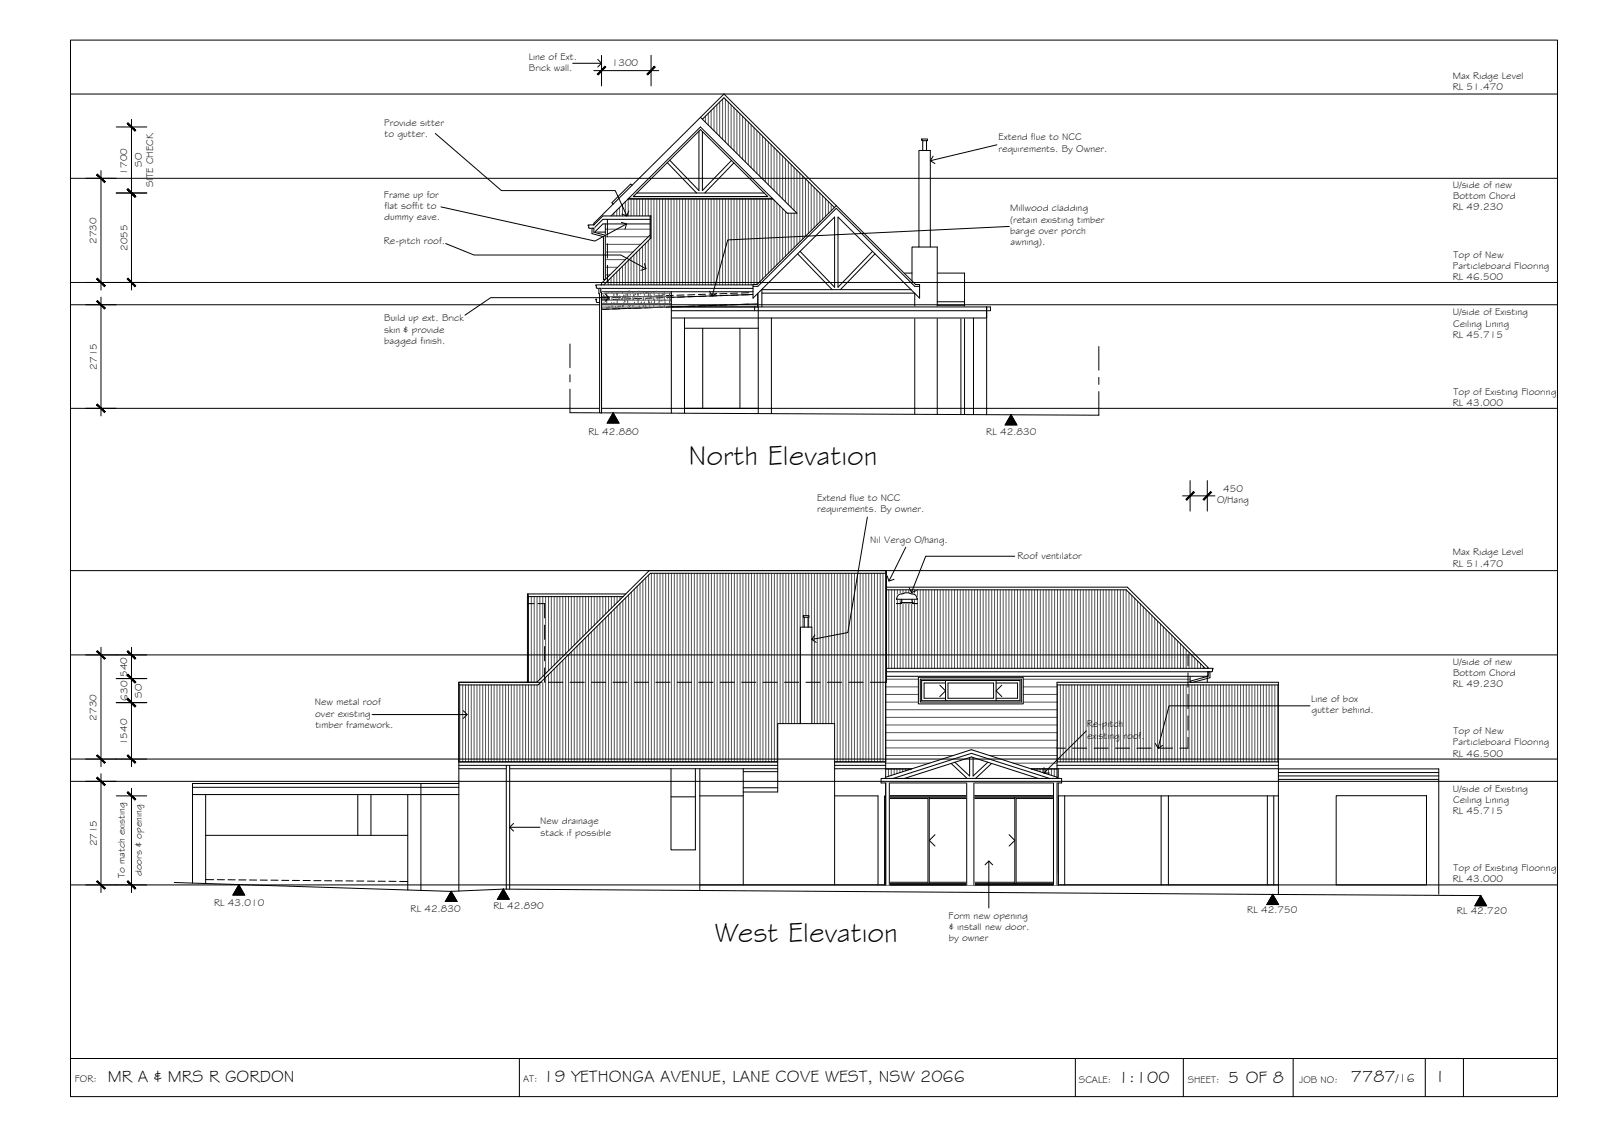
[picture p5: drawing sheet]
<svg xmlns="http://www.w3.org/2000/svg" width="420mm" height="297mm" viewBox="0 0 420 297" stroke-linecap="round" stroke-linejoin="round" font-family="sans-serif">
<!-- layer: MASK -->
<g fill="#fff" stroke="#fff" stroke-width=".26">
<path d="M312.6 178.9h.3z"/>
<path d="M236.3 155.7h.3z"/>
<path d="M316.8 176.1l.5 1.2v-1.2zM316.8 176.1l.5 1.2h-.5z"/>
<path d="M316.8 177.3l.5 .4v-.4zM315.4 177.7l1.4-.4 .5 .4z"/>
<path d="M314.1 178.6l3.2-.9h-1.9zM312.1 178.6l3.3-.9-1.3 .9z"/>
<path d="M312.1 178.6l.8 .3 1.2-.3zM312.1 178.6l.8 .3h-.8z"/>
<path d="M239 80.5l19.8 2.9v-2.9zM239 80.5l19.8 2.9h-19.8z"/>
<path d="M157.1 75.6h.5l-.5 1zM157.6 75.6l-.5 1h.5z"/>
<path d="M157.1 76.6h.5zM157.1 76.7h.7z"/>
<path d="M157.1 76.7h.7l-.7 .3zM157.1 77h.7v-.3z"/>
<path d="M157.1 77h.7zM157.3 77h.5z"/>
<path d="M157.3 77h.5l-.5 31.2zM157.8 77l-.5 31.2h.5z"/>
<path d="M155.3 59.9h.5l-.5 1zM155.8 59.9l-.5 1h.5z"/>
<path d="M155.3 60.9h.5l-.5 .3zM155.3 61.2h1.9l-1.4-.3z"/>
<path d="M155.3 61.2h1.9l-.4 .5zM157.2 61.2l-.4 .5h2z"/>
<path d="M156.8 61.7h2l-.5 .4zM158.3 62.1h.5v-.4z"/>
<path d="M158.3 62.1h.5l-.5 11.2zM158.8 62.1l-.5 11.2h.5z"/>
<path d="M232.3 205.3l.9 26.7v-26.7zM232.3 205.3l.9 26.7h-.9z"/>
<path d="M253.5 205.3l1.9 26.7v-26.7zM253.5 205.3l1.9 26.7h-1.9z"/>
<path d="M276.3 205.3l.9 26.7v-26.7zM276.3 205.3l.9 26.7h-.9z"/>
<path d="M237.4 155.4l1.2 .2zM237.1 155.6l.3-.2 1.2 .2z"/>
<path d="M237.1 155.6l1.8 .1zM236.8 155.7h2.1z"/>
<path d="M236.8 155.7h2.4zM236.5 155.7h2.7z"/>
<path d="M236.5 155.7h2.7zM236.5 155.7h2.6z"/>
<path d="M239.2 155.7h.2zM239.1 155.7h.3z"/>
<path d="M236.6 155.7h2.5zM236.6 155.7h2.5z"/>
<path d="M236.3 155.7h.3zM236.3 155.7h.3z"/>
<path d="M239.1 155.7h.4zM239.1 155.7h.4z"/>
<path d="M236.6 155.7h2.5zM236.6 155.7h2.5z"/>
<path d="M236.3 155.7h.4zM236.2 155.7h.5z"/>
<path d="M239.1 155.7l.6 .1zM238.9 155.8h.8z"/>
<path d="M236.7 155.7h2.4zM236.7 155.7l2.2 .1z"/>
<path d="M236.2 155.7l.6 .1zM236.1 155.8h.7z"/>
<path d="M238.9 155.8h.8zM238.9 155.8h.8z"/>
<path d="M238.9 155.8h.8zM238.9 155.8h.8z"/>
<path d="M236.8 155.8h2.1zM236.8 155.8h2.1z"/>
<path d="M236.1 155.8h.7zM236.1 155.8h.7z"/>
<path d="M238.9 155.8h.9zM238.8 155.8h1z"/>
<path d="M236.8 155.8h2.1zM236.8 155.8h2z"/>
<path d="M236.1 155.8h.9zM235.9 155.8h1.1z"/>
<path d="M235.9 155.8l1.1 .1zM235.9 155.9h1.1z"/>
<path d="M238.8 155.8l1.1 .1zM238.7 155.9h1.2z"/>
<path d="M237 155.8h1.8zM237 155.8l1.7 .1z"/>
<path d="M235.9 155.9h1.1zM235.9 155.9h1.1z"/>
<path d="M238.7 155.9h1.3zM238.6 155.9h1.4z"/>
<path d="M237 155.9h1.7zM237 155.9h1.6z"/>
<path d="M235.9 155.9h1.2zM235.8 155.9h1.3z"/>
<path d="M235.8 155.9l1.4 .1zM235.7 156h1.5z"/>
<path d="M238.6 155.9l1.5 .1zM238.6 155.9l1.5 .1z"/>
<path d="M237.1 155.9h1.5zM237.1 155.9l1.5 .1z"/>
<path d="M235.7 156h1.5zM235.7 156h1.5z"/>
<path d="M238.6 156l1.5 .1zM238.6 156l1.5 .1z"/>
<path d="M237.2 156h1.4zM237.2 156l1.3 .1z"/>
<path d="M235.7 156l1.5 .1zM235.7 156l1.5 .1z"/>
<path d="M238.5 156.1h1.7zM238.5 156.1h1.7z"/>
<path d="M237.2 156.1h1.3zM237.2 156.1h1.3z"/>
<path d="M235.6 156.1h1.7zM235.5 156.1h1.8z"/>
<path d="M238.5 156.1h1.7zM238.5 156.1h1.7z"/>
<path d="M238.5 156.1l1.7 .1zM238.4 156.2h1.8z"/>
<path d="M237.3 156.1h1.2zM237.3 156.1l1.1 .1z"/>
<path d="M235.5 156.1l1.8 .1zM235.5 156.1l1.8 .1z"/>
<path d="M238.4 156.2l2 .1-.2-.1zM238.4 156.2l2 .1h-2z"/>
<path d="M237.3 156.2l1.1 .1v-.1zM237.3 156.2l1.1 .1h-1z"/>
<path d="M235.5 156.2l1.9 .1-.1-.1zM235.5 156.2l1.9 .1h-2z"/>
<path d="M235.4 156.3h5zM235.4 156.3h5zM235.4 156.3h5zM235.4 156.3h5z"/>
<path d="M235.4 156.3l5 .2v-.2zM235.4 156.3l5 .2h-5.1zM235.3 156.5h5.1zM235.3 156.5h5.1z"/>
<path d="M235.3 156.5l5.2 .3-.1-.3zM235.3 156.5l5.2 .3h-5.3zM235.2 156.8h5.3zM235.2 156.8h5.3z"/>
<path d="M235.2 156.8l5.3 .2v-.2zM235.2 156.8l5.3 .2h-5.3z"/>
<path d="M235.2 157h5.4zM235.1 157h5.5z"/>
<path d="M235.1 157l5.5 .1zM235.1 157l5.5 .1z"/>
<path d="M236.5 157.1l2.7 .4v-.4zM236.5 157.1l2.7 .4h-2.7z"/>
<path d="M236.5 157.5l2.7 .1zM236.5 157.5l2.7 .1z"/>
<path d="M236.5 157.6h2.7zM236.5 157.6h2.7z"/>
<path d="M236.5 157.6l2.7 .1zM236.5 157.6l2.7 .1z"/>
<path d="M236.5 157.7h2.7zM236.5 157.7h2.7z"/>
<path d="M236.5 157.7h2.8zM236.5 157.7h2.8z"/>
<path d="M236.5 157.7h2.8zM236.5 157.7h2.8z"/>
<path d="M236.5 157.7l2.8 .1zM236.5 157.7l2.8 .1z"/>
<path d="M236.4 157.8h2.9zM236.4 157.8h2.9z"/>
<path d="M236.4 157.8l3 .1zM236.4 157.9h3zM236.4 157.9h3zM236.4 157.9h3z"/>
<path d="M236.4 157.9h3zM236.4 157.9h3z"/>
<path d="M236.3 157.9l3.1 .1zM236.3 157.9l3.1 .1z"/>
<path d="M236.3 158l3.1 .2v-.2zM236.3 158l3.1 .2h-3.1z"/>
</g>
<!-- layer: SERVICES -->
<path d="M155.3 59.9v1.3l3 .9v11.2h.5v-11.6l-3-.8v-1M157.1 75.6v1.4h.2v31.2h.5v-31.5l-.2-.1v-1M316.8 176.1v1.2l-4.7 1.3v.3h.5M317.3 176.1v1.6l-4.4 1.2" fill="none" stroke="#000" stroke-width=".26"/>
<!-- layer: NEWWORK -->
<g fill="none" stroke="#000" stroke-width=".26">
<path d="M183.7 30.7l25.3 25.2h-2.5l-22.8-22.6-23.4 23.3M184.2 31.3l5.7-5.7 28.9 28.8M155.8 59l2.3-2.4h12.6v5.8l-12.4 12.3M158.8 58.7v14.6M164.7 52.2h38.1M164.9 52h37.7M166.1 51.5l17.6-17.5 17.6 17.5zM167 50.6h33.4M170.5 58.7h-12.4l-2.3 2.4h-.2v-1.2M170.5 57.5h-12.4l-2.3 2.4-1.3-.1-.1-.6-.2-.2h1.6M170.5 56.6v6M219.3 53.9l-29.4-29.2-34.1 33.8v.5"/>
<path d="M156 60.8h2.8M157.6 75.6v.9h.2M157.8 76.5h39.7M157.8 76.5v4.6l41-1.4M170.5 61.6l-12.7 12.7v.4M176.1 76.5v4h22.7v-3.6M197.5 74.7l-41.3 .1 .4 .8h40.9M197.5 75.1h1.3M197.5 77.2l-21.4 .7M198.6 74.6h-1.1v3.6l1.8-1.8M138.5 155.7v23.2M138.5 156.4h24.9"/>
<path d="M164.1 155.7h-25.8v23.2M232.3 150.3h-61.7l-29.5 29.3h-20.8M232.3 149.6v50.1h-13.4M232.5 153.9h63.2l21.2 21.1-.3 .2M232.5 154.6h62.9l20.7 20.6M235.2 157a1.34 1.34 0 0 1 1.6-1.3 2.43 2.43 0 0 1 2.4 0 1.5 1.5 0 0 1 1.4 1.4h-5.5l.1-.1M236.3 158h3.1M236.5 157.1l-.2 1.1h-1.2h1.2v-.2h3.1v.2h1.2h-1.2v-.3M239.2 157.1v.4M239.2 157.5l.2 .4M232.3 178.9h.2v-29.3h-62.2l-29.5 29.3h-20.5v20.8h83.7M232.5 175.2h85.6l-.3 .9"/>
<path d="M232.5 176.1h85.3M240.9 177.6h27.5v6.9h-27.5zM241.4 178h26.5v6.1h-26.5zM277.2 179.6h58.1M312.1 177.3v1.6M316.6 177v1.9M316.8 176.1v1.2h-84.3M335.3 199.7v-20.8h-58.1v25.2M132.8 200.7v32.4M133.7 200.7v32.4M232 208.7h45.5v23.3h-45.5zM232.3 201.6h6.7"/>
<path d="M270.5 201.6h6.7"/>
</g>
<!-- layer: HATCH -->
<g fill="none" stroke="#545454" stroke-width=".26">
<path d="M184.3 31.2v.1M185 30.5v1.5M185.8 29.7v3.1M186.5 29v4.5M187.3 28.2v6.1M188 27.5v7.5M188.8 26.7v9.1M189.5 26v10.5M190.3 26v11.2M191 26.8v11.2M191.8 27.5v11.2M192.5 28.3v11.2"/>
<path d="M193.3 29v11.2M194 29.8v11.2M194.8 30.5v11.2M195.5 31.2v11.3M196.3 32v11.2M197 32.7v11.3M197.8 33.5v11.2M198.5 34.2v11.3M199.3 35v11.2M200 35.7v11.2M200.8 36.4v11.3M201.5 37.2v11.2"/>
<path d="M202.3 37.9v11.3M203 38.7v11.2M203.8 39.4v11.3M160.3 56.6h.1M161 55.9v.7M161.8 55.1v1.5M162.5 54.4v2.2M163.3 53.6v3M164 52.9v3.7M164.8 52.2v4.4M165.5 52.2v4.4M166.3 52.2v4.4"/>
<path d="M167 52.2v4.4M167.8 52.2v4.4M168.5 52.2v4.4M169.3 52.2v4.4M170 52.2v4.4M170.8 52.2v22.4M171.5 52.2v22.4M172.3 52.2v22.4M173 52.2v22.4M173.8 52.2v22.4M174.5 52.2v22.4M175.3 52.2v22.4"/>
<path d="M176 52.2v22.4M176.8 52.2v22.4M177.5 52.2v22.4M178.3 52.2v22.4M179 52.2v22.4M179.8 52.2v22.4M180.5 52.2v22.4M181.3 52.2v22.4M182 52.2v22.4M182.8 52.2v22.4M183.5 52.2v22.4M184.3 52.2v22.4"/>
<path d="M185 52.2v22.4M185.8 52.2v22.4M186.5 52.2v22.4M187.3 52.2v22.4M188 52.2v22.4M188.8 52.2v22.4M189.5 52.2v22.4M190.3 52.2v22.4M191 52.2v22.4M191.8 52.2v22.4M192.5 52.2v22.4M193.3 52.2v22.4"/>
<path d="M194 52.2v22.4M194.8 52.2v22.4M195.5 52.2v22.4M196.3 52.2v22.4M197 52.2v22.4M197.8 52.2v22.4M198.5 52.2v22.4M199.3 52.2v21.7M200 52.2v20.9M200.8 52.2v20.2M201.5 52.2v19.4M202.3 52.2v18.7"/>
<path d="M203 52.5v17.6M203.8 53.2v16.2M204.5 40.2v11.2M204.5 53.9v14.8M205.3 40.9v11.3M205.3 54.7v13.2M206 41.7v11.2M206 55.4v11.8M206.8 42.4v11.3M206.8 55.9v10.5M207.5 43.2v11.2M207.5 55.9v9.8"/>
<path d="M208.3 43.9v11.2M208.3 55.9v9M209 44.7v19.5M209.8 45.4v18M210.5 46.1v16.6M211.3 46.9v15M212 47.6v13.6M212.8 48.4v12M213.5 49.1v10.6M214.3 49.9v9.1M215 50.6v7.6M215.8 51.4v6.1"/>
<path d="M216.5 52.1v4.6M217.3 52.8v3.2M218 53.6v1.6M218.8 54.3v.2M157.8 76.8h18.3M157.8 77.8h18.3M157.8 78.7h18.3M157.8 79.6h18.3M157.8 77.3h.1M158.3 77.7h.1M158.3 77.6h.1M158.4 79.6h.1"/>
<path d="M158.4 78.4h.1M158.5 77.8h.1M158.7 79.8h.1M158.8 60.1h11.7M158.8 62.1h11.2M158.8 64.1h9.2M158.8 66.1h7.2M158.8 68.1h5.2M158.8 70.1h3.2M158.8 72.1h1.2M159 78.3h.1M159.1 76.8v1"/>
<path d="M159.1 78.7v.9M159.3 78.7h.1M159.5 73.5v1.1M159.6 76.7h.1M159.6 78.6h.1M159.8 78.2h.1M159.9 78.5h.1M160.3 72.8v1.8M160.4 79.6h.1M160.5 76.5v.3M160.5 77.8v.9M160.5 79.6v.9"/>
<path d="M160.5 79.8h.1M161 77.6h.1M161 77.2h.1M161 72v2.6M161 79.5h.1M161.2 78h.1M161.7 77.1h.1M161.7 77.9h.1M161.8 71.3v3.3M161.8 79.8h.1M161.8 77.3h.1M161.9 76.8v1"/>
<path d="M161.9 78.7v.9M162.3 76.6h.1M162.4 78.5h.1M162.5 70.5v4.1M162.5 77.8h.1M162.7 78.1h.1M163 78.5h.1M163.2 76.5v.3M163.2 77.8v.9M163.2 79.6v.9M163.3 69.8v4.8M163.6 77.6h.1"/>
<path d="M163.6 79.5h.1M163.8 79h.1M163.9 77.6h.1M163.9 79.2h.1M164 69v5.6M164.2 77.2h.1M164.5 77.5h.1M164.6 76.8v1M164.6 78.7v.9M164.8 68.3v6.3M164.8 80h.1M165 76.5h.1"/>
<path d="M165 79.8h.1M165 78.5h.1M165.1 76.5h.1M165.3 76.7h.1M165.3 77.4h.1M165.5 67.6v7M166 76.5v.3M166 77.8v.9M166 79.6v.9M166.1 77.5h.1M166.2 78.5h.1M166.2 80h.1"/>
<path d="M166.3 66.8v7.8M166.3 77.5h.1M166.4 79.5h.1M166.7 77.3h.1M167 66.1v8.5M167.1 78.4h.1M167.2 77.2h.1M167.3 77.2h.1M167.3 78.6h.1M167.4 76.8v1M167.4 78.7v.9M167.6 76.6h.1"/>
<path d="M167.6 79.8h.1M167.6 78.5h.1M167.8 65.3v9.3M168 77.1h.1M168.1 79.7h.1M168.2 79.8h.1M168.2 79.4h.1M168.5 64.6v10M168.7 76.5v.3M168.7 77.8v.9M168.7 79.6v.9M168.9 79.6h.1"/>
<path d="M169 77.4h.1M169 79.4h.1M169.3 63.8v10.8M169.3 78.5h.1M169.4 76.9h.1M169.5 76.9h.1M169.9 76.8h.1M170 63.1v11.5M170.1 76.8v1M170.1 78.7v.9M170.3 79.4h.1M170.4 78.4h.1"/>
<path d="M170.5 77.2h.1M170.5 77.8h.1M170.7 78h.1M170.7 76.7h.1M170.8 79.3h.1M171.3 79.8h.1M171.5 76.5v.3M171.5 77.8v.9M171.5 79.6v.9M171.6 77.5h.1M171.6 78.8h.1M171.6 79.4h.1"/>
<path d="M171.7 79.2h.1M172.1 76.6h.1M172.5 78.5h.1M172.6 79.7h.1M172.8 79.9h.1M172.9 76.8v1M172.9 78.7v.9M173 78.4h.1M173.1 79.1h.1M173.6 79h.1M173.7 77.2h.1M173.9 77.3h.1"/>
<path d="M174.1 77.4h.1M174.2 76.5v.3M174.2 77.8v.9M174.2 79.6v.9M174.3 77.4h.1M174.4 79.3h.1M174.4 78.9h.1M174.5 79.7h.1M175 78.2h.1M175.6 76.8v1M175.6 78.7v.9M175.6 78.4h.1"/>
<path d="M175.7 78.5h.1M175.8 78.7h.1M176 79.2h.1M157.8 80.5h16.5M158 81h.1M159.1 80.5v.5M159.4 80.8h.1M159.7 80.6h.1M159.9 80.8h.1M160.7 80.7h.1M161.4 80.6h.1M161.9 80.5v.5"/>
<path d="M162.1 80.5h.1M162.4 80.5h.1M162.7 80.4h.1M163.5 80.3h.1M164.6 80.5v.3M164.9 80.1h.1M165.1 80.4h.1M165.4 80.1h.1M167.4 80.5v.3M167.7 80.5h.1M169.2 80.3h.1M169.4 80.5h.1"/>
<path d="M170.1 80.5v.2M170.4 80.4h.1M172.9 80.5v.1M173.1 80.3h.1M175.7 80.3h.1M138.6 156.4v22.5M139.3 156.4v22.5M140.1 156.4v22.5M140.9 156.4v22.4M141.6 156.4v21.7M142.4 156.4v20.9M143.1 156.4v20.2"/>
<path d="M143.9 156.4v19.5M144.6 156.4v18.7M145.4 156.4v18M146.1 156.4v17.2M146.8 156.4v16.5M147.6 156.4v15.7M148.3 156.4v15M149.1 156.4v14.2M149.8 156.4v13.5M150.6 156.4v12.8M151.3 156.4v12M152.1 156.4v11.3"/>
<path d="M152.9 156.4v10.5M153.6 156.4v9.8M154.4 156.4v9M155.1 156.4v8.3M155.9 156.4v7.5M156.6 156.4v6.8M157.3 156.4v6M158.1 156.4v5.3M158.8 156.4v4.5M159.6 156.4v3.8M160.3 156.4v3.1M161.1 159.7v40"/>
<path d="M161.1 156.4v2.3M161.8 159v40.7M161.8 156.4v1.6M162.6 158.2v41.5M162.6 156.4v.8M163.4 157.5v42.2M163.4 156.4v.1M164.1 156.7v43M164.9 156v43.7M165.6 155.2v44.5M166.4 154.5v45.2M167.1 153.7v46"/>
<path d="M167.9 153v46.7M168.6 152.2v47.5M169.3 151.5v48.2M170.1 150.8v48.9M170.8 150.3v49.4M171.6 150.3v49.4M172.3 150.3v49.4M173.1 150.3v49.4M173.8 150.3v49.4M174.6 150.3v49.4M175.4 150.3v49.4M176.1 150.3v49.4"/>
<path d="M176.9 150.3v49.4M177.6 150.3v49.4M178.4 150.3v49.4M179.1 150.3v49.4M179.9 150.3v49.4M180.6 150.3v49.4M181.3 150.3v49.4M182.1 150.3v49.4M182.8 150.3v49.4M183.6 150.3v49.4M184.3 150.3v49.4M185.1 150.3v49.4"/>
<path d="M185.9 150.3v49.4M186.6 150.3v49.4M187.4 150.3v49.4M188.1 150.3v49.4M188.9 150.3v49.4M189.6 150.3v49.4M190.4 150.3v49.4M191.1 150.3v49.4M191.8 150.3v49.4M192.6 150.3v49.4M193.3 150.3v49.4M194.1 150.3v49.4"/>
<path d="M194.8 150.3v49.4M195.6 150.3v49.4M196.3 150.3v49.4M197.1 150.3v49.4M197.9 150.3v49.4M198.6 150.3v49.4M199.4 150.3v49.4M200.1 150.3v49.4M200.9 150.3v49.4M201.6 150.3v49.4M202.4 150.3v49.4M203.1 150.3v49.4"/>
<path d="M203.8 150.3v49.4M204.6 150.3v39.4M205.3 150.3v39.4M206.1 150.3v39.4M206.8 150.3v39.4M207.6 150.3v39.4M208.4 150.3v39.4M209.1 150.3v39.4M209.9 150.3v39.4M210.6 150.3v14.1M211.4 150.3v11.1M212.1 150.3v11.1"/>
<path d="M212.9 150.3v14.1M213.6 150.3v39.4M214.3 150.3v39.4M215.1 150.3v39.4M215.8 150.3v39.4M216.6 150.3v39.4M217.3 150.3v39.4M218.1 150.3v39.4M218.8 150.3v39.4M219.6 150.3v49.4M220.4 150.3v49.4M221.1 150.3v49.4"/>
<path d="M221.9 150.3v49.4M222.6 150.3v49.4M223.4 150.3v49.4M224.1 150.3v49.4M224.9 150.3v49.4M225.6 150.3v49.4M226.3 150.3v49.4M227.1 150.3v49.4M227.8 150.3v49.4M228.6 150.3v49.4M229.3 150.3v49.4M230.1 150.3v49.4"/>
<path d="M230.9 150.3v49.4M231.6 150.3v49.4M233.1 154.6v20.6M233.9 154.6v20.6M234.6 154.6v20.6M235.4 154.6v20.6M236.1 154.6v20.6M236.8 154.6v20.6M237.6 154.6v20.6M238.3 154.6v20.6M239.1 154.6v20.6M239.8 154.6v20.6"/>
<path d="M240.6 154.6v20.6M241.3 154.6v20.6M242.1 154.6v20.6M242.9 154.6v20.6M243.6 154.6v20.6M244.4 154.6v20.6M245.1 154.6v20.6M245.9 154.6v20.6M246.6 154.6v20.6M247.4 154.6v20.6M248.1 154.6v20.6M248.8 154.6v20.6"/>
<path d="M249.6 154.6v20.6M250.3 154.6v20.6M251.1 154.6v20.6M251.8 154.6v20.6M252.6 154.6v20.6M253.4 154.6v20.6M254.1 154.6v20.6M254.9 154.6v20.6M255.6 154.6v20.6M256.4 154.6v20.6M257.1 154.6v20.6M257.9 154.6v20.6"/>
<path d="M258.6 154.6v20.6M259.3 154.6v20.6M260.1 154.6v20.6M260.8 154.6v20.6M261.6 154.6v20.6M262.3 154.6v20.6M263.1 154.6v20.6M263.8 154.6v20.6M264.6 154.6v20.6M265.4 154.6v20.6M266.1 154.6v20.6M266.9 154.6v20.6"/>
<path d="M267.6 154.6v20.6M268.4 154.6v20.6M269.1 154.6v20.6M269.9 154.6v20.6M270.6 154.6v20.6M271.3 154.6v20.6M272.1 154.6v20.6M272.8 154.6v20.6M273.6 154.6v20.6M274.3 154.6v20.6M275.1 154.6v20.6M275.9 154.6v20.6"/>
<path d="M276.6 154.6v20.6M277.4 154.6v20.6M278.1 154.6v20.6M278.9 154.6v20.6M279.6 154.6v20.6M280.4 154.6v20.6M281.1 154.6v20.6M281.8 154.6v20.6M282.6 154.6v20.6M283.3 154.6v20.6M284.1 154.6v20.6M284.8 154.6v20.6"/>
<path d="M285.6 154.6v20.6M286.3 154.6v20.6M287.1 154.6v20.6M287.9 154.6v20.6M288.6 154.6v20.6M289.4 154.6v20.6M290.1 154.6v20.6M290.9 154.6v20.6M291.6 154.6v20.6M292.4 154.6v20.6M293.1 154.6v20.6M293.8 154.6v20.6"/>
<path d="M294.6 154.6v20.6M295.3 154.6v20.6M296.1 155.4v19.8M296.8 156.1v19.1M297.6 156.9v18.3M298.4 157.6v17.6M299.1 158.3v16.9M299.9 159.1v16.1M300.6 159.8v15.4M120.6 179.6v20.1M121.4 179.6v20.1M122.1 179.6v20.1"/>
<path d="M122.9 179.6v20.1M123.6 179.6v20.1M124.3 179.6v20.1M125.1 179.6v20.1M125.8 179.6v20.1M126.6 179.6v20.1M127.3 179.6v20.1M128.1 179.6v20.1M128.8 179.6v20.1M129.6 179.6v20.1M130.4 179.6v20.1M131.1 179.6v20.1"/>
<path d="M131.9 179.6v20.1M132.6 179.6v20.1M133.4 179.6v20.1M134.1 179.6v20.1M134.8 179.6v20.1M135.6 179.6v20.1M136.3 179.6v20.1M137.1 179.6v20.1M137.8 179.6v20.1M138.6 179.6v20.1M139.3 179.6v20.1M140.1 179.6v20.1"/>
<path d="M140.9 179.6v20.1M141.6 179.1v20.6M142.4 178.9v20.8M143.1 177.6v22.1M143.9 176.8v22.9M144.6 176.1v23.6M145.4 175.4v24.3M146.1 174.6v25.1M146.8 173.9v25.8M147.6 173.1v26.6M148.3 172.4v27.3M149.1 171.6v28.1"/>
<path d="M149.8 170.9v28.8M150.6 170.1v29.6M151.3 169.4v30.3M152.1 168.6v31.1M152.9 167.9v31.8M153.6 167.2v32.5M154.4 166.4v33.3M155.1 165.7v34M155.9 164.9v34.8M156.6 164.2v35.5M157.3 163.4v36.3M158.1 162.7v37"/>
<path d="M158.8 161.9v37.8M159.6 161.2v38.5M160.3 160.5v39.2M212.1 161.8v2.6M232.5 178.1h8.4M268.4 178.1h43.7M277.4 179.6v20.1M278.1 179.6v20.1M278.9 179.6v20.1M279.6 179.6v20.1M280.4 179.6v20.1M281.1 179.6v20.1"/>
<path d="M281.8 179.6v20.1M282.6 179.6v20.1M283.3 179.6v20.1M284.1 179.6v20.1M284.8 179.6v20.1M285.6 179.6v20.1M286.3 179.6v20.1M287.1 179.6v20.1M287.9 179.6v20.1M288.6 179.6v20.1M289.4 179.6v20.1M290.1 179.6v20.1"/>
<path d="M290.9 179.6v20.1M291.6 179.6v20.1M292.4 179.6v20.1M293.1 179.6v20.1M293.8 179.6v20.1M294.6 179.6v20.1M295.3 179.6v20.1M296.1 179.6v20.1M296.8 179.6v20.1M297.6 179.6v20.1M298.4 179.6v20.1M299.1 179.6v20.1"/>
<path d="M299.9 179.6v20.1M300.6 179.6v20.1M301.4 160.6v14.6M301.4 179.6v20.1M302.1 161.3v13.9M302.1 179.6v20.1M302.9 162.1v13.1M302.9 179.6v20.1M303.6 162.8v12.4M303.6 179.6v20.1M304.4 163.6v11.6M304.4 179.6v20.1"/>
<path d="M305.1 164.3v10.9M305.1 179.6v20.1M305.8 165.1v10.1M305.8 179.6v20.1M306.6 165.8v9.4M306.6 179.6v20.1M307.3 166.6v8.6M307.3 179.6v20.1M308.1 167.3v7.9M308.1 179.6v20.1M308.8 168v7.2M308.8 179.6v20.1"/>
<path d="M309.6 168.8v6.4M309.6 179.6v20.1M310.4 169.5v5.7M310.4 179.6v20.1M311.1 170.3v4.9M311.1 179.6v20.1M311.9 171v4.2M311.9 179.6v20.1M312.6 171.8v3.4M312.6 179.6v20.1M313.4 172.5v2.7M313.4 179.6v20.1"/>
<path d="M314.1 173.3v1.9M314.1 179.6v20.1M314.9 174v1.2M314.9 179.6v20.1M315.6 174.7v.5M315.6 179.6v20.1M316.3 179.6v20.1M317.1 179.6v20.1M317.8 179.6v20.1M318.6 179.6v20.1M319.3 179.6v20.1M320.1 179.6v20.1"/>
<path d="M320.9 179.6v20.1M321.6 179.6v20.1M322.4 179.6v20.1M323.1 179.6v20.1M323.9 179.6v20.1M324.6 179.6v20.1M325.4 179.6v20.1M326.1 179.6v20.1M326.9 179.6v20.1M327.6 179.6v20.1M328.3 179.6v20.1M329.1 179.6v20.1"/>
<path d="M329.8 179.6v20.1M330.6 179.6v20.1M331.4 179.6v20.1M332.1 179.6v20.1M332.9 179.6v20.1M333.6 179.6v20.1M334.4 179.6v20.1M335.1 179.6v20.1M232.3 180.1h8.6M232.3 182.1h8.6M232.3 184.1h8.6M232.3 186.1h44.9"/>
<path d="M232.3 188.1h44.9M232.3 190.1h44.9M232.3 192.1h44.9M232.3 194.1h44.9M232.3 196.1h44.9M232.3 198.1h17.7M259.5 198.1h17.7M268.4 180.1h8.8M268.4 182.1h8.8M268.4 184.1h8.8M232.3 200.1h11.5M233 201.6v1.9"/>
<path d="M233.8 201.6v1.7M234.5 201.6v1.4M235.3 201.6v1.2M236 201.6v1M236.8 201.6v.7M237.5 201.6v.5M238.3 201.6v.2M239 201.6h.1M265.7 200.1h11.5M270.5 201.6h.1M271.3 201.6v.2M272 201.6v.5"/>
<path d="M272.8 201.6v.7M273.5 201.6v1M274.3 201.6v1.2M275 201.6v1.4M275.8 201.6v1.7M276.5 201.6v1.9"/>
</g>
<!-- layer: BORDER -->
<path d="M18.5 10.5h390v277h-390zM18.5 277.5h390M136.2 277.5v10M282 277.5v10M310.4 277.5v10M339.2 277.5v10M373.8 277.5v10M383.8 277.5v10" fill="none" stroke="#000" stroke-width=".26"/>
<!-- layer: CEILING-FLOOR LINES -->
<path d="M18.5 24.7h390M18.5 46.8h390M18.5 79.9h390M18.5 74.1h390M18.5 107.1h390M18.5 149.6h390M18.5 171.7h390M18.5 199h390M18.5 204.8h390M18.5 232h390" fill="none" stroke="#000" stroke-width=".26"/>
<!-- layer: DIMENSION -->
<g fill="none" stroke="#000" stroke-width=".26">
<path d="M155.8 18.5h17M157.8 14.5v8M170.8 14.5v8M30.5 33.3h8M34.5 31.3v44.7M22.5 46.8h8M26.5 44.7v31.3M30.5 50.6h8M22.5 79.9h8M22.5 74.1h16M26.5 77.9v31.1M22.5 107.1h8"/>
<path d="M310.1 130h8.5M312.1 126v8M316.6 126v8M22.5 171.7h16M26.5 169.7v31.3M30.5 177.9h8M34.5 169.7v10.2M34.5 175.9v10.3M22.5 199h16M30.5 184.2h8M34.5 182.2v18.8M22.5 204.8h8"/>
<path d="M26.5 202.9v31.1M30.5 208.7h8M34.5 206.7v27.3M22.5 232h16"/>
</g>
<!-- layer: 0 -->
<g fill="#000" stroke="#000" stroke-width=".26">
<path d="M158.7 17.4l-1.8 2.2 2-2zM158.7 17.4l-1.8 2.2-.2-.2z"/>
<path d="M171.6 17.4l-1.9 2 .2 .2zM171.6 17.4l.3 .2-2 2z"/>
<path d="M33.4 32.4l2 2 .2-.2zM33.4 32.4l.2-.2 2 2z"/>
<path d="M25.4 45.9l2 2 .2-.3zM25.4 45.9l.2-.3 2 2z"/>
<path d="M33.4 49.7l2.2 1.8-2-2zM33.4 49.7l2.2 1.8-.2 .2z"/>
<path d="M33.4 49.7l2 2 .2-.2zM33.4 49.7l.2-.2 2 2z"/>
<path d="M25.6 72.9l-.2 .2 2.2 1.8zM25.4 73.1l2.2 1.8-.2 .3z"/>
<path d="M33.6 72.9l-.2 .2 2.2 1.8zM33.4 73.1l2.2 1.8-.2 .3z"/>
<path d="M25.4 79l2 2 .2-.2zM25.4 79l.2-.2 2 2z"/>
<path d="M25.4 106.1l2.2 1.8-2-2zM25.4 106.1l2.2 1.8-.2 .3z"/>
<path d="M313 128.9l-1.8 2.2 2.1-2zM311 130.9l2-2-1.8 2.2z"/>
<path d="M315.5 130.9l.3 .2 1.7-2.2zM317.5 128.9l.2 .2-1.9 2z"/>
<path d="M25.4 170.8l2 2 .2-.2zM25.4 170.8l.2-.2 2 2z"/>
<path d="M33.4 170.8l2.2 1.8-2-2zM33.4 170.8l2.2 1.8-.2 .2z"/>
<path d="M33.6 176.8l-.2 .2 2.2 1.8zM33.4 177l2.2 1.8-.2 .2z"/>
<path d="M33.4 177l2 2 .2-.2zM33.4 177l.2-.2 2 2z"/>
<path d="M25.4 198.1l2.2 1.8-2-2zM25.4 198.1l2.2 1.8-.2 .2z"/>
<path d="M33.4 198.1l2.2 1.8-2-2zM33.4 198.1l2.2 1.8-.2 .2z"/>
<path d="M33.4 183.3l2 2 .2-.2zM33.4 183.3l.2-.2 2 2z"/>
<path d="M33.4 183.3l2 2 .2-.2zM33.4 183.3l.2-.2 2 2z"/>
<path d="M25.4 204l2 2 .2-.2zM25.4 204l.2-.3 2 2.1z"/>
<path d="M33.4 207.8l2 2 .2-.3zM33.4 207.8l.2-.2 2 1.9z"/>
<path d="M25.6 230.9l-.2 .2 2.2 1.8zM25.4 231.1l2.2 1.8-.2 .2z"/>
<path d="M33.4 231.1l2.2 1.8-2-2zM33.4 231.1l2.2 1.8-.2 .2z"/>
</g>
<!-- layer: EXISTING -->
<g fill="none" stroke="#000" stroke-width=".26">
<path d="M156.5 78.5h-.3l.4 .8M157.6 78.4v.9h-1M157.6 78.4h.2v1.8h-.2zM159.7 78l-1.9 .1v30.1M159.9 78.5l-2.1 .1M162.5 77.9l-1.8 .1M162.7 78.4l-1.9 .1M165.4 77.8l-1.9 .1M165.5 78.3l-1.9 .1M168.2 77.7l-1.9 .1M168.3 78.2l-1.9 .1M171 77.6l-1.9 .1"/>
<path d="M171.1 78.1l-1.9 .1M173.8 77.5l-1.9 .1M173.9 78l-1.9 .1M176.6 77.4l-1.9 .1M176.7 77.9l-1.9 .1M179.4 77.3l-1.9 .1M179.5 77.8l-1.8 .1M182.2 77.3h-1.9M182.3 77.7l-1.8 .1M185 77.1l-1.8 .1M185.2 77.6l-1.9 .1M187.8 77l-1.8 .1"/>
<path d="M188 77.5l-1.9 .1M190.7 77h-1.9M190.7 80h-1.9M190.8 77.4l-1.9 .1M193.5 76.8l-1.9 .1M193.5 79.9h-1.9M193.6 77.4h-1.9M196.4 76.7l-2 .1M196.4 79.7l-2 .1M196.6 77.3h-2.1M198.8 75.1l20.5-20.5 20.6 20.5h1.3M198.8 76.9v3.6"/>
<path d="M199.8 76.8h40.1M199.8 75.9h39.1M199.8 75.9v4.6M209.2 66.5l9.1 9.4M209.8 65.9l9.1 9.4v-18.4l-19.6 19.5M228.8 65.9l-9 9.4v-18.4l21.4 21.3v-3.6h-1.1l-20.8-20.7-20.7 20.7M229.5 66.5l-9.1 9.4M237.2 71.6h2M239.2 73.7v-8.9h6.6v43.9M239.9 76.9v31.7M245.8 71.6h7.2v37.1M245.8 79.1h7.2"/>
<path d="M159.7 81l-1.9 .1M162.5 80.9l-1.8 .1M165.4 80.8l-1.9 .1M168.2 80.7l-1.9 .1M171 80.6l-1.9 .1M173.8 80.5l-1.9 .1M176.1 81.5h83.7v-1h-83.7v27.8M176.1 83.4h82.7v-2.9v28.2M176.6 80.4l-1.9 .1M179.4 80.3l-1.9 .1M179.5 83.4v24.9M179.5 86.1h19.4"/>
<path d="M182.2 80.2l-1.9 .1M184.3 86.1v21M185 80.2h-1.8M187.8 80l-1.8 .1M194.1 86.1v21M197.9 80.5v1M198.9 80.5v27.9M202.3 83.4v25.1M245.8 80.9h7.2M245.8 80h7.2M252 80.9v27.8M255.3 83.4v25.3"/>
<path d="M179.5 107.1h19.4M142 178.9h-21.7v54.7M143.9 178.9h3.7M149.5 178.9h3.8M155.1 178.9h3.8M160.7 178.9h3.8M166.4 178.9h3.7M172 178.9h3.8M177.6 178.9h3.8M183.2 178.9h3.8M188.9 178.9h3.7M194.5 178.9h3.8"/>
<path d="M200.1 178.9h3.8M205.7 178.9h3.8M211.4 178.9h3.7M217 178.9h3.8M222.6 178.9h3.8M228.2 178.9h4.1v24.9M120.3 199.7h83.7M218.9 199.7h13.4M254.3 198.6v4.8l-3.9-3.6M255.2 198.6v4.8l3.9-3.6M277.2 199.7h58.1M335.3 199.7v34.8"/>
<path d="M50.5 208.3h69.8M50.5 206.4h69.8M53.9 208.3v23.3M53.9 219h53M93.8 208.3v10.7M97.3 208.3v10.7M106.9 208.3v25M110.4 205.4v28M120.3 201.5h12.5M120.3 200.7h83.7M120.3 205.4h-69.8v26.1M133.7 201.5h70.3"/>
<path d="M176 208.9h6.4M182.4 201.5v21.3h-6.4v-21.3M183.5 208.7h11.4M183.5 201.5v32M194.9 207.6h9.1v-17.9h14.9v42.3M194.9 201.5v30.5M194.9 202.3h9.1M194.9 206.5h9M218.9 201.5l20.1 .1M218.9 200.7h13.4M218.9 208.7h11.4v23.3M232.1 204.1h46.3v1.2h-47.3v-1.2h1.2l-.1-.3 22.6-7.3 22.5 7.3-.1 .3"/>
<path d="M232.3 205.3v26.7M233.2 208.7h20.3M233.2 205.3v26.7M234.3 204.1l20.5-6.6 20.5 6.6M237.2 204.1l17.6-5.6 17.5 5.6M249.5 200.1l4.1 4M253.5 205.3v26.7M255.4 208.7h20.9M255.4 205.3v26.7M260.1 200.1l-4.2 4M270.5 201.6h106.8v32.8M276.3 205.3v26.7"/>
<path d="M277.2 200.7h58.1M277.2 205.3v26.7M277.5 208.7h57.8M277.5 201.5v2.6M277.5 205.3v26.7M279.2 208.7v23.3M304.5 208.7v23.3M306.4 208.7v23.3M332.4 208.7v23.3M334.1 208.7v23.3M335.3 202.5h42M335.3 203.4h42"/>
<path d="M335.3 204.3h42M350.4 208.6h23.7v23.4h-23.7zM183.5 232h151.8"/>
</g>
<!-- layer: GRDLEV -->
<g fill="none" stroke="#000" stroke-width=".26">
<path d="M149.5 108.2l138.7 .7M45.7 231.4l72.5 2.3 13.8-.6 256.4 1.7M53.9 230.6h2.2M57 230.6h1.9M59.8 230.6l1.9 .1M62.6 230.7h1.9M65.4 230.7h1.9M68.2 230.7l1.9 .1M71.1 230.8h1.8M73.9 230.8h1.8M76.7 230.8h1.9M79.5 230.8l1.9 .1"/>
<path d="M82.3 230.9h1.9M85.1 230.9h1.9M87.9 230.9h1.9M90.7 230.9l1.9 .1M93.6 231h1.8M96.4 231h1.8M99.2 231h1.9M102 231l1.9 .1M104.8 231.1h2.1"/>
</g>
<!-- layer: 0.13 -->
<g fill="none" stroke="#000" stroke-width=".26">
<path d="M159.3 57.5v4.6M159.3 63.9v3.8M159.3 69.5v4.6M138.3 158.3h1.8M141.1 158.3h1.7v3.7M142.8 163.9v3.7M142.8 169.5v3.7M142.8 175.1v3.8M311.6 171.7v2.9M311.6 176.4v3.8M277.2 196.1h2.2M281.3 196.1h3.7"/>
<path d="M286.9 196.1h3.8M292.5 196.1h3.8M298.2 196.1h3.7M303.8 196.1h3.7M311.6 182v3.8M311.6 187.7v3.7M311.6 193.3v2.8h-2.2"/>
</g>
<!-- layer: WINDOWS -->
<g fill="none" stroke="#000" stroke-width=".26">
<path d="M183.3 34.4v15.5l-7.7-7.9M184.2 34.5v15.4l7.6-7.8M165.8 48.6l-.4-.4-4.9 5 .3 .3M175 42.6l7.7 8M192.5 42.7l-7.7 7.9M241.7 178.4h25.8v5.3h-25.8zM246.5 179.6l1.5 1.5-1.5 1.5M248 179.1h-5.6v4h5.6M248 178.4v5.3M248.6 179.1h12v4h-12zM261.2 179.1h5.7v4h-5.7M261.2 178.4v5.3"/>
<path d="M262.7 179.6l-1.5 1.5 1.5 1.5M232.3 209h44.9v22.7h-44.9zM232.7 209.4h10.7v21.9h-10.7zM243.7 209.4h10.7v21.9h-10.7M243.7 209v22.7M245.2 218.8l-1.5 1.5 1.5 1.5M254.8 209v22.7M264.7 218.8l1.5 1.5-1.5 1.5M266.2 209.4h-11.1v21.9h11.1M266.2 209v22.7M266.5 209.4h10.3v21.9h-10.3z"/>
</g>
<!-- layer: WORK BY OWNER -->
<path d="M241.8 36.4h1.5v.5h-1.5zM242 36.9v2.5M243 36.9v2.5M241 64.8v-25.4h3v25.4M210.7 161.4h1.5v.4h-1.5zM210.9 161.8v2.6M211.9 161.8v2.6M209.9 189.7v-25.3h3v25.3" fill="none" stroke="#000" stroke-width=".26"/>
<!-- layer: LEVELS -->
<path d="M160.8 108.2l1.5 2.7h-3zM265.2 108.7l1.5 2.7h-3.1zM62.6 232l1.6 2.6h-3.1zM118.3 233.7l1.6 2.6h-3.1zM132 233.1l1.5 2.6h-3zM333.8 234.5l1.5 2.6h-3zM388.4 234.8l1.5 2.7h-3.1z" fill="#000" stroke="#000" stroke-width=".26"/>
<path d="M160.8 108.2l1.5 2.7h-3zM265.2 108.7l1.5 2.7h-3.1zM62.6 232l1.6 2.6h-3.1zM118.3 233.7l1.6 2.6h-3.1zM132 233.1l1.5 2.6h-3zM333.8 234.5l1.5 2.6h-3zM388.4 234.8l1.5 2.7h-3.1z" fill="none" stroke="#000" stroke-width=".26"/>
<!-- layer: TEXT -->
<path d="M160.8 108.2v2.7M265.2 108.7v2.7M62.6 232v2.6M118.3 233.7v2.6M132 233.1v2.6M333.8 234.5v2.6M388.4 234.8v2.7" fill="none" stroke="#000" stroke-width=".26"/>
<!-- layer: BOUNDARY -->
<path d="M149.5 90.2v6.2M149.5 98.2v1.9M288.2 90.9v6.1M288.2 98.9v1.9M149.5 102v6.2M288.2 102.7v6.2" fill="none" stroke="#000" stroke-width=".26"/>
<!-- layer: 0 -->
<g fill="none" stroke="#000" stroke-width=".26">
<path d="M150.2 16.6h7.6M156.8 15.6l1 1-1 1M114.2 35l17.3 15h29.9l3 6.6M261.5 38l-17.5 4.1M115.7 54.2l40.3 9 8.3-4.5M163 58.3l1.3 .4-.4 1.4M164.9 55.3l-.5 1.3-1.3-.5M244.7 40.9l-.7 1.2 1.2 .8M264.7 59.4l-73.8 3.5-4.1 14.7M116.9 63.9l7.4 3h38.5l6.6 3.6M158.7 77l1 1-1 1M159.7 78h-31l-6.8 4.6"/>
<path d="M169 69.1l.4 1.4-1.3 .4M186.1 76.4l.7 1.2 1.2-.7M227.5 135.6l-5.1 30.2-9.5 1.8M232.7 151l.4 1.3 1.4-.4M237.6 143.5l-4.5 8.8M238.5 154.1l.5 1.3 1.3-.6M266.1 145.8h-23.3l-3.8 9.6M213.7 166.5l-.8 1.1 1.2 .8M97.6 187.3h24.9M121.5 186.3l1 1-1 1M284.9 191.6l-11.1 11.1M303 194.9l.7 1.2 1.2-.7"/>
<path d="M343.6 185.1h-37l-2.9 11M133.7 216.9h7.9M134.7 215.9l-1 1 1 1M273.8 201.2v1.5h1.4M258.3 226.7l1-1 1 1M259.3 225.7v12.4"/>
</g>
<g font-size="7.5">
<text x="180.5" y="122">North Elevation</text>
<text x="187.4" y="247">West Elevation</text>
</g>
<g font-size="4.5">
<text x="28.3" y="283.6">MR A &amp; MRS R GORDON</text>
<text x="142.5" y="283.6">19 YETHONGA AVENUE, LANE COVE WEST, NSW 2066</text>
<text x="293.2" y="283.9">1:100</text>
<text x="322.1" y="283.8">5 OF 8</text>
<text x="354.3" y="283.7">7787</text>
<text x="377.2" y="283.7">I</text>
</g>
<text font-size="3.2" x="366.1" y="283.7">/16</text>
<g font-size="2.6">
<text x="138.7" y="15.7">Line of Ext.</text>
<text x="160.5" y="17.4">1300</text>
<text x="138.7" y="18.6">Brick wall.</text>
<text x="381" y="23.6">RL 51.470</text>
<text x="381" y="20.7">Max Ridge Level</text>
<text x="100.7" y="32.9">Provide sitter</text>
<text x="100.8" y="35.8">to gutter.</text>
<text x="261.9" y="36.8">Extend flue to NCC</text>
<text x="261.9" y="39.7">requirements. By Owner.</text>
<text x="33.3" y="45.8" transform="rotate(-90 33.3 45.8)">1700</text>
<text x="37.2" y="43.8" transform="rotate(-90 37.2 43.8)">SO</text>
<text x="40.2" y="49.1" transform="rotate(-90 40.2 49.1)">SITE CHECK</text>
<text x="100.7" y="51.8">Frame up for</text>
<text x="381" y="49.3">U/side of new</text>
<text x="381.1" y="52.2">Bottom Chord</text>
<text x="100.8" y="57.7">dummy eave.</text>
<text x="100.8" y="54.8">flat soffit to</text>
<text x="264.9" y="55.4">Millwood cladding</text>
<text x="264.9" y="58.3">(retain existing timber</text>
<text x="381" y="55.2">RL 49.230</text>
<text x="25.3" y="63.9" transform="rotate(-90 25.3 63.9)">2730</text>
<text x="33.4" y="65.8" transform="rotate(-90 33.4 65.8)">2055</text>
<text x="100.7" y="63.9">Re-pitch roof.</text>
<text x="264.9" y="61.2">barge over porch</text>
<text x="265" y="64.2">awning).</text>
<text x="381.1" y="70.5">Particleboard Flooring</text>
<text x="381.2" y="67.6">Top of New</text>
<text x="381" y="73.4">RL 46.500</text>
<text x="381" y="82.7">U/side of Existing</text>
<text x="100.8" y="84.3">Build up ext. Brick</text>
<text x="100.8" y="87.2">skin &amp; provide</text>
<text x="381" y="88.6">RL 45.715</text>
<text x="381.1" y="85.6">Ceiling Lining</text>
<text x="100.7" y="90.1">bagged finish.</text>
<text x="25.4" y="96.9" transform="rotate(-90 25.4 96.9)">2715</text>
<text x="381" y="106.4">RL 43.000</text>
<text x="381.2" y="103.4">Top of Existing Flooring</text>
<text x="154.3" y="114">RL 42.880</text>
<text x="258.7" y="114.1">RL 42.830</text>
<text x="214.3" y="131.2">Extend flue to NCC</text>
<text x="319.2" y="132">O/Hang</text>
<text x="320.8" y="129.1">450</text>
<text x="214.3" y="134.1">requirements. By owner.</text>
<text x="228.2" y="142.3">Nil Vergo O/hang.</text>
<text x="266.9" y="146.5">Roof ventilator</text>
<text x="381" y="148.5">RL 51.470</text>
<text x="381" y="145.6">Max Ridge Level</text>
<text x="33.4" y="177.5" transform="rotate(-90 33.4 177.5)">540</text>
<text x="381" y="174.3">U/side of new</text>
<text x="381.1" y="177.2">Bottom Chord</text>
<text x="33.4" y="183.7" transform="rotate(-90 33.4 183.7)">630</text>
<text x="37.2" y="182.9" transform="rotate(-90 37.2 182.9)">SO</text>
<text x="82.6" y="184.9">New metal roof</text>
<text x="343.9" y="184">Line of box</text>
<text x="381" y="180.1">RL 49.230</text>
<text x="25.3" y="188.9" transform="rotate(-90 25.3 188.9)">2730</text>
<text x="82.7" y="187.9">over existing</text>
<text x="82.7" y="190.8">timber framework.</text>
<text x="285" y="190.7">Re-pitch</text>
<text x="344" y="186.9">gutter behind.</text>
<text x="33.4" y="195.4" transform="rotate(-90 33.4 195.4)">1540</text>
<text x="285.1" y="193.6">existing roof.</text>
<text x="381.1" y="195.4">Particleboard Flooring</text>
<text x="381.2" y="192.5">Top of New</text>
<text x="381" y="198.4">RL 46.500</text>
<text x="381" y="207.7">U/side of Existing</text>
<text x="381" y="213.5">RL 45.715</text>
<text x="381.1" y="210.6">Ceiling Lining</text>
<text x="25.4" y="221.9" transform="rotate(-90 25.4 221.9)">2715</text>
<text x="141.7" y="216.1">New drainage</text>
<text x="141.8" y="219.1">stack if possible</text>
<text x="32.8" y="230.2" transform="rotate(-90 32.8 230.2)">To match existing</text>
<text x="37.2" y="229.7" transform="rotate(-90 37.2 229.7)">doors &amp; opening</text>
<text x="381" y="231.3">RL 43.000</text>
<text x="381.2" y="228.4">Top of Existing Flooring</text>
<text x="56.2" y="237.5">RL 43.010</text>
<text x="107.7" y="239">RL 42.830</text>
<text x="129.4" y="238.4">RL 42.890</text>
<text x="327.1" y="239.4">RL 42.750</text>
<text x="382.1" y="239.5">RL 42.720</text>
<text x="248.8" y="240.8">Form new opening</text>
<text x="248.9" y="243.7">&amp; install new door.</text>
<text x="248.8" y="246.6">by owner</text>
<text x="19.6" y="283.7">FOR:</text>
<text x="137.2" y="283.6">AT:</text>
<text x="282.9" y="283.9">SCALE:</text>
<text x="311.5" y="283.9">SHEET:</text>
<text x="340.7" y="283.9">JOB NO:</text>
</g>
</svg>
